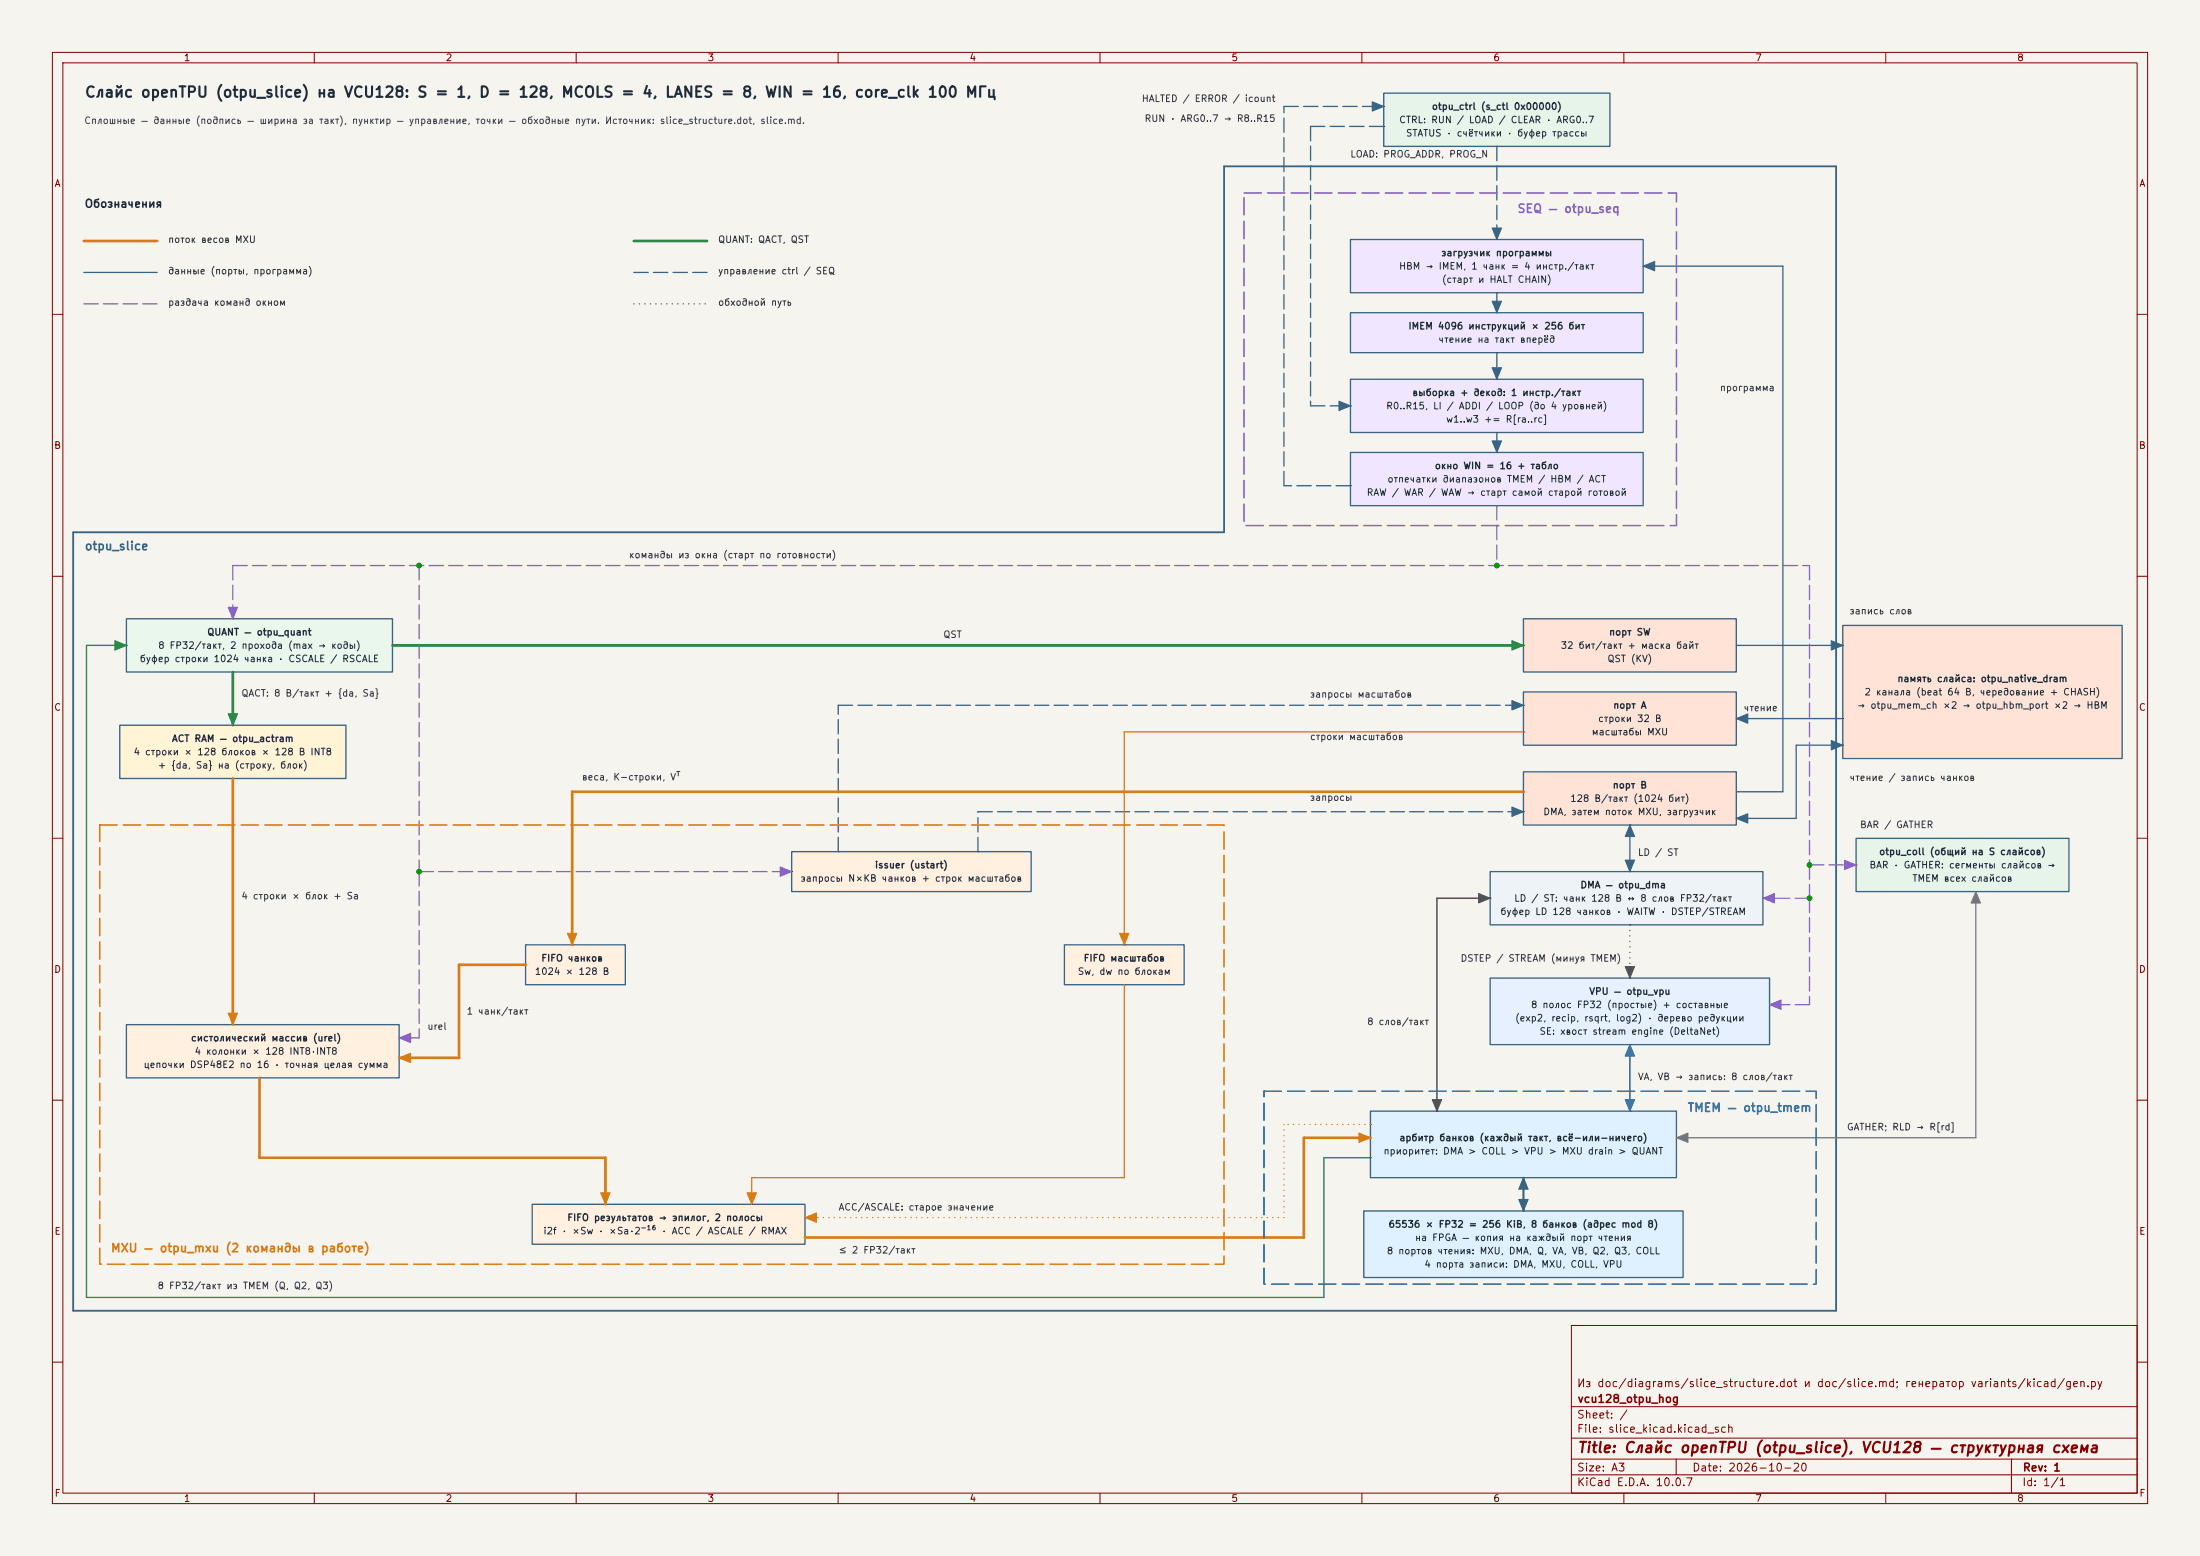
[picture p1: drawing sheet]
<svg xmlns="http://www.w3.org/2000/svg" width="420mm" height="297mm" viewBox="0 0 420 297" stroke-linecap="round" stroke-linejoin="round" font-family="sans-serif">
<path d="M0 0h420v297h-420z" fill="#f5f4ef" stroke="#f5f4ef" stroke-width=".19"/>
<g fill="none" stroke="#840000" stroke-width=".19">
<path d="M10 10h400v277h-400zM12 12h396v273h-396zM60 10v2M110 10v2M160 10v2M210 10v2M260 10v2M310 10v2M360 10v2M10 60h2M408 60h2M10 110h2"/>
<path d="M408 110h2M10 160h2M408 160h2M10 210h2M408 210h2M300 253h108v32h-108zM10 260h2M300 278.5h108M300 274.5h108M300 268.5h108M320 278.5v3M384 278.5v6.5"/>
<path d="M408 260h2M60 285v2M110 285v2M160 285v2M210 285v2M260 285v2M300 281.5h108M310 285v2M360 285v2"/>
</g>
<path d="M311.1 199.4l.9 2.2h-1.7z" fill="#1971c2"/>
<path d="M288.6 133.7l2.2 .9-2.2 .9z" fill="#396484"/>
<path d="M288.6 122.3l2.2 .9-2.2 .9z" fill="#2b8a3e"/>
<path d="M142.6 227.7h1.8l-.9 2.2z" fill="#d77b12"/>
<g fill="#555">
<path d="M273.4 209.9h1.8l-.9 2.2z"/>
<path d="M282.3 170.5l2.2 1-2.2 .9z"/>
</g>
<g fill="#8a63c6">
<path d="M352.1 164.2l2.2 .9-2.2 .9z"/>
<path d="M148.9 165.5l2.2 .9-2.2 .9z"/>
</g>
<path d="M255.6 76.6l2.2 .9-2.2 .9z" fill="#396484"/>
<path d="M310.3 209.9h1.7l-.9 2.2z" fill="#1971c2"/>
<path d="M288.6 154l2.2 .9-2.2 .9z" fill="#396484"/>
<path d="M108.3 178.1h1.8l-.9 2.2z" fill="#d77b12"/>
<path d="M320 217.2l2.2-.9v1.8z" fill="#7a7a7a"/>
<path d="M213.7 178.1h1.8l-.9 2.2z" fill="#d77b12"/>
<g fill="#396484">
<path d="M289.9 228.9h1.8l-.9 2.2z"/>
<path d="M290.8 224.8l.9 2.2h-1.8z"/>
</g>
<path d="M377.2 170.2l.9 2.2h-1.8z" fill="#7a7a7a"/>
<g fill="#396484">
<path d="M349.6 122.3l2.2 .9-2.2 .9z"/>
<path d="M349.6 141.3l2.2 .9-2.2 .9z"/>
</g>
<path d="M76.2 198.1l2.2-.9v1.8z" fill="#8a63c6"/>
<path d="M331.5 137.2l2.2-.9v1.8z" fill="#396484"/>
<g fill="#d77b12">
<path d="M43.6 193.4h1.7l-.9 2.2z"/>
<path d="M76.2 201.9l2.2-.9v1.8z"/>
</g>
<path d="M284.9 57.5h1.7l-.9 2.2z" fill="#396484"/>
<path d="M114.7 227.7h1.8l-.9 2.2z" fill="#d77b12"/>
<path d="M43.6 115.9h1.7l-.9 2.2z" fill="#8a63c6"/>
<g fill="#2b8a3e">
<path d="M21.9 122.3l2.2 .9-2.2 .9z"/>
<path d="M43.6 136.2h1.7l-.9 2.2z"/>
</g>
<path d="M284.9 70.2h1.7l-.9 2.2z" fill="#396484"/>
<path d="M153.7 232.4l2.2-.9v1.8z" fill="#d77b12"/>
<g fill="#396484">
<path d="M311.1 157.5l.9 2.2h-1.7z"/>
<path d="M284.9 84.2h1.7l-.9 2.2z"/>
<path d="M284.9 43.5h1.7l-.9 2.2z"/>
</g>
<path d="M259.4 216.3l2.2 .9-2.2 .9z" fill="#d77b12"/>
<path d="M336.5 171.5l2.2-1v1.9z" fill="#8a63c6"/>
<path d="M313.7 50.8l2.2-.9v1.8z" fill="#396484"/>
<path d="M337.8 191.8l2.2-.9v1.8z" fill="#8a63c6"/>
<path d="M310.3 184.5h1.7l-.9 2.2z" fill="#555"/>
<g fill="#396484">
<path d="M331.5 156.2l2.2-.9v1.8z"/>
<path d="M262 19.4l2.2 .9-2.2 .9z"/>
<path d="M310.3 164.2h1.7l-.9 2.2z"/>
</g>
<path d="M290.8 118.1h40.7v10.2h-40.7z" fill="#ffe3d6"/>
<path d="M290.8 118.1h40.7v10.2h-40.7z" fill="none" stroke="#396484" stroke-width=".25"/>
<path d="M290.8 123.2h.1M331.5 123.2h.1" fill="none" stroke="#840000" stroke-width=".19"/>
<path d="M351.8 119.4h53.3v25.4h-53.3z" fill="#ffe3d6"/>
<path d="M351.8 119.4h53.3v25.4h-53.3z" fill="none" stroke="#396484" stroke-width=".25"/>
<path d="M351.8 123.2h.1M351.8 137.2h.1M351.8 142.2h.1" fill="none" stroke="#840000" stroke-width=".19"/>
<path d="M354.3 160h40.7v10.2h-40.7z" fill="#e6f4ea"/>
<path d="M354.3 160h40.7v10.2h-40.7z" fill="none" stroke="#396484" stroke-width=".25"/>
<path d="M354.3 165.1h.1M377.2 170.2h.1" fill="none" stroke="#840000" stroke-width=".19"/>
<path d="M260.3 231.1h61v12.7h-61z" fill="#dff0ff"/>
<path d="M260.3 231.1h61v12.7h-61z" fill="none" stroke="#396484" stroke-width=".25"/>
<path d="M290.8 231.1h.1" fill="none" stroke="#840000" stroke-width=".19"/>
<path d="M151.1 162.6h45.7v7.6h-45.7z" fill="#fff0e0"/>
<path d="M151.1 162.6h45.7v7.6h-45.7z" fill="none" stroke="#396484" stroke-width=".25"/>
<path d="M151.1 166.4h.1M160 162.6h.1M186.7 162.6h.1" fill="none" stroke="#840000" stroke-width=".19"/>
<path d="M203.2 180.3h22.9v7.7h-22.9z" fill="#fff0e0"/>
<path d="M203.2 180.3h22.9v7.7h-22.9z" fill="none" stroke="#396484" stroke-width=".25"/>
<path d="M214.6 180.3h.1M214.6 188h.1" fill="none" stroke="#840000" stroke-width=".19"/>
<path d="M100.3 180.3h19.1v7.7h-19.1z" fill="#fff0e0"/>
<path d="M100.3 180.3h19.1v7.7h-19.1z" fill="none" stroke="#396484" stroke-width=".25"/>
<path d="M100.3 184.2h.1M109.2 180.3h.1" fill="none" stroke="#840000" stroke-width=".19"/>
<path d="M257.8 86.4h55.9v10.1h-55.9z" fill="#f0e6ff"/>
<path d="M257.8 86.4h55.9v10.1h-55.9z" fill="none" stroke="#396484" stroke-width=".25"/>
<path d="M257.8 92.7h.1M285.7 86.4h.1M285.7 96.5h.1" fill="none" stroke="#840000" stroke-width=".19"/>
<path d="M264.2 17.8h43.1v10.1h-43.1z" fill="#e6f4ea"/>
<path d="M264.2 17.8h43.1v10.1h-43.1z" fill="none" stroke="#396484" stroke-width=".25"/>
<path d="M264.2 24.1h.1M264.2 20.3h.1M285.7 27.9h.1" fill="none" stroke="#840000" stroke-width=".19"/>
<path d="M257.8 72.4h55.9v10.2h-55.9z" fill="#f0e6ff"/>
<path d="M257.8 72.4h55.9v10.2h-55.9z" fill="none" stroke="#396484" stroke-width=".25"/>
<path d="M257.8 77.5h.1M285.7 72.4h.1M285.7 82.6h.1" fill="none" stroke="#840000" stroke-width=".19"/>
<path d="M257.8 59.7h55.9v7.6h-55.9z" fill="#f0e6ff"/>
<path d="M257.8 59.7h55.9v7.6h-55.9z" fill="none" stroke="#396484" stroke-width=".25"/>
<path d="M285.7 59.7h.1M285.7 67.3h.1" fill="none" stroke="#840000" stroke-width=".19"/>
<path d="M257.8 45.7h55.9v10.2h-55.9z" fill="#f0e6ff"/>
<path d="M257.8 45.7h55.9v10.2h-55.9z" fill="none" stroke="#396484" stroke-width=".25"/>
<path d="M285.7 45.7h.1M285.7 55.9h.1M313.7 50.8h.1" fill="none" stroke="#840000" stroke-width=".19"/>
<path d="M101.6 229.9h52.1v7.6h-52.1z" fill="#fff0e0"/>
<path d="M101.6 229.9h52.1v7.6h-52.1z" fill="none" stroke="#396484" stroke-width=".25"/>
<path d="M115.6 229.9h.1M143.5 229.9h.1M153.7 236.2h.1M153.7 232.4h.1" fill="none" stroke="#840000" stroke-width=".19"/>
<path d="M24.1 118.1h50.8v10.2h-50.8z" fill="#e9f7ec"/>
<path d="M24.1 118.1h50.8v10.2h-50.8z" fill="none" stroke="#396484" stroke-width=".25"/>
<path d="M44.4 118.1h.1M24.1 123.2h.1M44.4 128.3h.1M74.9 123.2h.1" fill="none" stroke="#840000" stroke-width=".19"/>
<path d="M24.1 195.6h52.1v10.1h-52.1z" fill="#fff0e0"/>
<path d="M24.1 195.6h52.1v10.1h-52.1z" fill="none" stroke="#396484" stroke-width=".25"/>
<path d="M44.4 195.6h.1M76.2 198.1h.1M49.5 205.7h.1M76.2 201.9h.1" fill="none" stroke="#840000" stroke-width=".19"/>
<path d="M22.9 138.4h43.1v10.2h-43.1z" fill="#fff4d6"/>
<path d="M22.9 138.4h43.1v10.2h-43.1z" fill="none" stroke="#396484" stroke-width=".25"/>
<path d="M44.4 138.4h.1M44.4 148.6h.1" fill="none" stroke="#840000" stroke-width=".19"/>
<path d="M261.6 212.1h58.4v12.7h-58.4z" fill="#dff0ff"/>
<path d="M261.6 212.1h58.4v12.7h-58.4z" fill="none" stroke="#396484" stroke-width=".25"/>
<path d="M261.6 217.2h.1M261.6 214.6h.1M274.3 212.1h.1M311.1 212.1h.1M320 217.2h.1M261.6 221h.1M290.8 224.8h.1" fill="none" stroke="#840000" stroke-width=".19"/>
<path d="M284.5 166.4h52v10.1h-52z" fill="#eef3f8"/>
<path d="M284.5 166.4h52v10.1h-52z" fill="none" stroke="#396484" stroke-width=".25"/>
<path d="M284.5 171.5h.1M311.1 166.4h.1M311.1 176.5h.1M336.5 171.5h.1" fill="none" stroke="#840000" stroke-width=".19"/>
<path d="M284.5 186.7h53.3v12.7h-53.3z" fill="#e7f0ff"/>
<path d="M284.5 186.7h53.3v12.7h-53.3z" fill="none" stroke="#396484" stroke-width=".25"/>
<path d="M311.1 199.4h.1M311.1 186.7h.1M337.8 191.8h.1" fill="none" stroke="#840000" stroke-width=".19"/>
<path d="M290.8 132.1h40.7v10.1h-40.7z" fill="#ffe3d6"/>
<path d="M290.8 132.1h40.7v10.1h-40.7z" fill="none" stroke="#396484" stroke-width=".25"/>
<path d="M290.8 134.6h.1M290.8 139.7h.1M331.5 137.2h.1" fill="none" stroke="#840000" stroke-width=".19"/>
<path d="M290.8 147.3h40.7v10.2h-40.7z" fill="#ffe3d6"/>
<path d="M16 52h14M313.7 50.8h26.7v100.3h-8.9M331.5 123.2h20.3M331.5 137.2h20.3M290.8 147.3h40.7v10.2h-40.7zM311.1 157.5v8.9M351.8 142.2h-8.9v14h-11.4" fill="none" stroke="#396484" stroke-width=".25"/>
<path d="M290.8 151.1h.1M290.8 154.9h.1M311.1 157.5h.1M331.5 156.2h.1M331.5 151.1h.1" fill="none" stroke="#840000" stroke-width=".19"/>
<path d="M14 101.6h219.7v-69.8h116.8v218.4h-336.5z" fill="none" stroke="#396484" stroke-width=".35"/>
<path d="M121 58h14M311.1 176.5v10.2" fill="none" stroke="#555" stroke-width=".25" stroke-dasharray="0 1"/>
<g fill="none" stroke="#396484" stroke-width=".25" stroke-dasharray="2.7 1">
<path d="M245.1 20.3h19.1M250.2 24.1v53.4M264.2 24.1h-14M285.7 27.9v17.8M121 52h14M285.7 55.9v3.8M250.2 77.5h7.6M285.7 67.3v5.1M245.1 92.7v-72.4M257.8 92.7h-12.7M285.7 82.6v3.8M160 134.6h130.8"/>
<path d="M186.7 154.9h104.1M160 162.6v-28M186.7 162.6v-7.7"/>
</g>
<path d="M121 46h14M44.4 128.3v10.1M74.9 123.2h215.9" fill="none" stroke="#2b8a3e" stroke-width=".5"/>
<g fill="none" stroke="#8a63c6" stroke-width=".25" stroke-dasharray="2.7 1">
<path d="M16 58h14M285.7 96.5v11.5M44.4 108v10.1M44.4 108h301M80 108v58.4M345.4 108v57.1M80 166.4h71.1M80 166.4v31.7M345.4 171.5v20.3M345.4 171.5h-8.9M345.4 165.1h8.9M345.4 165.1v6.4"/>
<path d="M80 198.1h-3.8M345.4 191.8h-7.6"/>
</g>
<path d="M16 46h14M44.4 148.6v47M290.8 151.1h-181.6v29.2M100.3 184.2h-12.7v17.7h-11.4M49.5 205.7v15.3h66.1v8.9M261.6 217.2h-12.7v19h-95.2" fill="none" stroke="#d77b12" stroke-width=".5"/>
<path d="M24.1 123.2h-7.6v124.4h236.2v-26.6h8.9" fill="none" stroke="#2b8a3e" stroke-width=".25"/>
<path d="M245.1 214.6v17.8M261.6 214.6h-16.5M245.1 232.4h-91.4" fill="none" stroke="#d77b12" stroke-width=".25" stroke-dasharray="0 1"/>
<path d="M290.8 139.7h-76.2v40.6M214.6 188v36.8h-71.1v5.1" fill="none" stroke="#d77b12" stroke-width=".25"/>
<path d="M377.2 170.2v47h-57.2" fill="none" stroke="#7a7a7a" stroke-width=".25"/>
<path d="M284.5 171.5h-10.2v40.6" fill="none" stroke="#555" stroke-width=".3"/>
<path d="M311.1 199.4v12.7" fill="none" stroke="#1971c2" stroke-width=".3"/>
<path d="M290.8 224.8v6.3" fill="none" stroke="#396484" stroke-width=".4"/>
<path d="M311.1 199.4l.9 2.2h-1.7zM310.3 209.9h1.7l-.9 2.2z" fill="none" stroke="#1971c2" stroke-width=".19"/>
<g fill="none" stroke="#396484" stroke-width=".19">
<path d="M262 19.4l2.2 .9-2.2 .9zM284.9 57.5h1.7l-.9 2.2zM284.9 43.5h1.7l-.9 2.2zM313.7 50.8l2.2-.9v1.8zM255.6 76.6l2.2 .9-2.2 .9zM284.9 70.2h1.7l-.9 2.2zM284.9 84.2h1.7l-.9 2.2zM288.6 133.7l2.2 .9-2.2 .9zM331.5 137.2l2.2-.9v1.8zM349.6 122.3l2.2 .9-2.2 .9zM288.6 154l2.2 .9-2.2 .9zM311.1 157.5l.9 2.2h-1.7z"/>
<path d="M331.5 156.2l2.2-.9v1.8zM349.6 141.3l2.2 .9-2.2 .9zM310.3 164.2h1.7l-.9 2.2zM289.9 228.9h1.8l-.9 2.2zM290.8 224.8l.9 2.2h-1.8z"/>
</g>
<path d="M21.9 122.3l2.2 .9-2.2 .9zM43.6 136.2h1.7l-.9 2.2zM288.6 122.3l2.2 .9-2.2 .9z" fill="none" stroke="#2b8a3e" stroke-width=".19"/>
<path d="M108.3 178.1h1.8l-.9 2.2zM213.7 178.1h1.8l-.9 2.2zM43.6 193.4h1.7l-.9 2.2zM76.2 201.9l2.2-.9v1.8zM259.4 216.3l2.2 .9-2.2 .9zM114.7 227.7h1.8l-.9 2.2zM142.6 227.7h1.8l-.9 2.2zM153.7 232.4l2.2-.9v1.8z" fill="none" stroke="#d77b12" stroke-width=".19"/>
<path d="M282.3 170.5l2.2 1-2.2 .9zM310.3 184.5h1.7l-.9 2.2zM273.4 209.9h1.8l-.9 2.2z" fill="none" stroke="#555" stroke-width=".19"/>
<path d="M43.6 115.9h1.7l-.9 2.2zM148.9 165.5l2.2 .9-2.2 .9zM336.5 171.5l2.2-1v1.9zM352.1 164.2l2.2 .9-2.2 .9zM76.2 198.1l2.2-.9v1.8zM337.8 191.8l2.2-.9v1.8z" fill="none" stroke="#8a63c6" stroke-width=".19"/>
<path d="M237.5 36.8h82.5v63.5h-82.5z" fill="none" stroke="#8a63c6" stroke-width=".3" stroke-dasharray="3.3 1.2"/>
<path d="M377.2 170.2l.9 2.2h-1.8zM320 217.2l2.2-.9v1.8z" fill="none" stroke="#7a7a7a" stroke-width=".19"/>
<path d="M241.3 208.3h105.4v36.8h-105.4z" fill="none" stroke="#1971c2" stroke-width=".3" stroke-dasharray="3.3 1.2"/>
<path d="M19 157.5h214.7v83.8h-214.7z" fill="none" stroke="#d77b12" stroke-width=".3" stroke-dasharray="3.3 1.2"/>
<g fill="#009600" stroke="#009600" stroke-width=".19">
<circle cx="285.8" cy="108" r=".45"/>
<circle cx="345.4" cy="165.1" r=".45"/>
<circle cx="345.4" cy="171.5" r=".45"/>
<circle cx="80" cy="108" r=".45"/>
<circle cx="80" cy="166.4" r=".45"/>
</g>
<text font-size="2" fill="#1f2d3a" x="16.1" y="19.1">Слайс openTPU (otpu_slice) на VCU128: S = 1, D = 128, MCOLS = 4, LANES = 8, WIN = 16, core_clk 100 МГц</text>
<text font-size="2" fill="#840000" x="301" y="277.8">Title: Слайс openTPU (otpu_slice), VCU128 — структурная схема</text>
<text font-size="1.6" fill="#8a63c6" x="289.6" y="41">SEQ — otpu_seq</text>
<text font-size="1.6" fill="#396484" x="16.1" y="105.4">otpu_slice</text>
<text font-size="1.6" fill="#1971c2" x="322.1" y="212.6">TMEM — otpu_tmem</text>
<text font-size="1.6" fill="#d77b12" x="21.1" y="239.4">MXU — otpu_mxu (2 команды в работе)</text>
<text font-size="1.5" fill="#1f2d3a" x="16" y="40">Обозначения</text>
<g font-size="1.5" fill="#840000">
<text x="300.9" y="265.1">Из doc/diagrams/slice_structure.dot и doc/slice.md; генератор variants/kicad/gen.py</text>
<text x="301" y="268.1">vcu128_otpu_hog</text>
<text x="300.9" y="273.8">File: slice_kicad.kicad_sch</text>
<text x="300.9" y="271.1">Sheet: /</text>
<text x="300.9" y="281.2">Size: A3</text>
<text x="322.9" y="281.2">Date: 2026-10-20</text>
<text x="386" y="281.2">Rev: 1</text>
<text x="300.9" y="284">KiCad E.D.A. 10.0.7</text>
<text x="385.9" y="284">Id: 1/1</text>
</g>
<g font-size="1.3" fill="#840000">
<text x="35" y="12">1</text>
<text x="85" y="12">2</text>
<text x="135" y="12">3</text>
<text x="185" y="12">4</text>
<text x="235" y="12">5</text>
<text x="285" y="12">6</text>
<text x="335" y="12">7</text>
<text x="385" y="12">8</text>
<text x="10.3" y="36">A</text>
<text x="408.3" y="36">A</text>
<text x="10.2" y="86">B</text>
<text x="408.2" y="86">B</text>
<text x="10.2" y="136">C</text>
<text x="408.2" y="136">C</text>
<text x="10.2" y="186">D</text>
<text x="408.2" y="186">D</text>
<text x="10.3" y="236">E</text>
<text x="408.3" y="236">E</text>
<text x="10.3" y="286">F</text>
<text x="35" y="287">1</text>
<text x="85" y="287">2</text>
<text x="135" y="287">3</text>
<text x="185" y="287">4</text>
<text x="235" y="287">5</text>
<text x="285" y="287">6</text>
<text x="335" y="287">7</text>
<text x="385" y="287">8</text>
<text x="408.3" y="286">F</text>
</g>
<text font-size="1.3" fill="#444" x="16" y="24">Сплошные — данные (подпись — ширина за такт), пунктир — управление, точки — обходные пути. Источник: slice_structure.dot, slice.md.</text>
<g font-size="1.3" fill="#3a3a3a">
<text x="217.9" y="19.8">HALTED / ERROR / icount</text>
<text x="218.4" y="23.6">RUN · ARG0..7 → R8..R15</text>
<text x="257.7" y="30.4">LOAD: PROG_ADDR, PROG_N</text>
<text x="328.2" y="75">программа</text>
<text x="120" y="106.9">команды из окна (старт по готовности)</text>
<text x="353" y="117.6">запись слов</text>
<text x="180" y="122.1">QST</text>
<text x="46" y="133.3">QACT: 8 B/такт + {da, Sa}</text>
<text x="250" y="133.5">запросы масштабов</text>
<text x="332.8" y="136.1">чтение</text>
<text x="250" y="141.6">строки масштабов</text>
<text x="111" y="149.3">веса, K-строки, Vᵀ</text>
<text x="353" y="149.4">чтение / запись чанков</text>
<text x="250" y="153.2">запросы</text>
<text x="355" y="158.4">BAR / GATHER</text>
<text x="312.6" y="163.7">LD / ST</text>
<text x="46" y="172">4 строки × блок + Sa</text>
<text x="278.7" y="183.9">DSTEP / STREAM (минуя TMEM)</text>
<text x="81.5" y="196.9">urel</text>
<text x="89" y="194">1 чанк/такт</text>
<text x="260.9" y="196">8 слов/такт</text>
<text x="312.6" y="206.5">VA, VB → запись: 8 слов/такт</text>
<text x="352.5" y="216.1">GATHER; RLD → R[rd]</text>
<text x="160" y="231.4">ACC/ASCALE: старое значение</text>
<text x="160" y="239.6">≤ 2 FP32/такт</text>
<text x="30" y="246.4">8 FP32/такт из TMEM (Q, Q2, Q3)</text>
</g>
<g font-size="1.3" fill="#1f2d3a">
<text x="267" y="23.8">CTRL: RUN / LOAD / CLEAR · ARG0..7</text>
<text x="273.2" y="21.3">otpu_ctrl (s_ctl 0x00000)</text>
<text x="268.3" y="26.4">STATUS · счётчики · буфер трассы</text>
<text x="267" y="51.8">HBM → IMEM, 1 чанк = 4 инстр./такт</text>
<text x="275" y="49.2">загрузчик программы</text>
<text x="275.2" y="54.3">(старт и HALT CHAIN)</text>
<text x="268.8" y="63.2">IMEM 4096 инструкций × 256 бит</text>
<text x="274.5" y="65.7">чтение на такт вперёд</text>
<text x="269.5" y="75.9">выборка + декод: 1 инстр./такт</text>
<text x="264.5" y="78.4">R0..R15, LI / ADDI / LOOP (до 4 уровней)</text>
<text x="275.9" y="81">w1..w3 += R[ra..rc]</text>
<text x="273.8" y="89.9">окно WIN = 16 + табло</text>
<text x="260.8" y="94.9">RAW / WAR / WAW → старт самой старой готовой</text>
<text x="264.8" y="92.4">отпечатки диапазонов TMEM / HBM / ACT</text>
<text x="30.1" y="124.2">8 FP32/такт, 2 прохода (max → коды)</text>
<text x="39.5" y="121.6">QUANT — otpu_quant</text>
<text x="297.8" y="124.2">32 бит/такт + маска байт</text>
<text x="307.1" y="121.6">порт SW</text>
<text x="26.6" y="126.7">буфер строки 1024 чанка · CSCALE / RSCALE</text>
<text x="306.8" y="126.7">QST (KV)</text>
<text x="362.1" y="130.5">память слайса: otpu_native_dram</text>
<text x="307.8" y="135.6">порт A</text>
<text x="354.4" y="135.6">→ otpu_mem_ch ×2 → otpu_hbm_port ×2 → HBM</text>
<text x="355.8" y="133">2 канала (beat 64 B, чередование + CHASH)</text>
<text x="32.7" y="141.9">ACT RAM — otpu_actram</text>
<text x="303.7" y="140.7">масштабы MXU</text>
<text x="305" y="138.1">строки 32 B</text>
<text x="25.4" y="144.5">4 строки × 128 блоков × 128 B INT8</text>
<text x="30" y="147">+ {da, Sa} на (строку, блок)</text>
<text x="294.5" y="155.9">DMA, затем поток MXU, загрузчик</text>
<text x="299.7" y="153.4">128 B/такт (1024 бит)</text>
<text x="307.8" y="150.8">порт B</text>
<text x="166.9" y="166.1">issuer (ustart)</text>
<text x="356.8" y="166.1">BAR · GATHER: сегменты слайсов →</text>
<text x="358.6" y="163.5">otpu_coll (общий на S слайсов)</text>
<text x="152.7" y="168.6">запросы N×KB чанков + строк масштабов</text>
<text x="288.9" y="172.4">LD / ST: чанк 128 B ↔ 8 слов FP32/такт</text>
<text x="301.6" y="169.9">DMA — otpu_dma</text>
<text x="365" y="168.6">TMEM всех слайсов</text>
<text x="286.3" y="175">буфер LD 128 чанков · WAITW · DSTEP/STREAM</text>
<text x="103.2" y="183.8">FIFO чанков</text>
<text x="206.8" y="183.8">FIFO масштабов</text>
<text x="102" y="186.4">1024 × 128 B</text>
<text x="205.6" y="186.4">Sw, dw по блокам</text>
<text x="303.3" y="190.2">VPU — otpu_vpu</text>
<text x="289.1" y="195.3">(exp2, recip, rsqrt, log2) · дерево редукции</text>
<text x="292.2" y="192.7">8 полос FP32 (простые) + составные</text>
<text x="293.8" y="197.8">SE: хвост stream engine (DeltaNet)</text>
<text x="36.3" y="199.1">систолический массив (urel)</text>
<text x="37" y="201.6">4 колонки × 128 INT8·INT8</text>
<text x="27.3" y="204.2">цепочки DSP48E2 по 16 · точная целая сумма</text>
<text x="264" y="220.7">приоритет: DMA &gt; COLL &gt; VPU &gt; MXU drain &gt; QUANT</text>
<text x="267" y="218.1">арбитр банков (каждый такт, всё-или-ничего)</text>
<text x="108.2" y="233.4">FIFO результатов → эпилог, 2 полосы</text>
<text x="103.6" y="235.9">i2f · ×Sw · ×Sa·2⁻¹⁶ · ACC / ASCALE / RMAX</text>
<text x="264.6" y="239.7">8 портов чтения: MXU, DMA, Q, VA, VB, Q2, Q3, COLL</text>
<text x="265" y="234.6">65536 × FP32 = 256 KiB, 8 банков (адрес mod 8)</text>
<text x="270" y="237.2">на FPGA — копия на каждый порт чтения</text>
<text x="271.8" y="242.3">4 порта записи: DMA, MXU, COLL, VPU</text>
</g>
<g font-size="1.3" fill="#333">
<text x="32" y="46.7">поток весов MXU</text>
<text x="137" y="46.7">QUANT: QACT, QST</text>
<text x="32" y="52.7">данные (порты, программа)</text>
<text x="137" y="52.7">управление ctrl / SEQ</text>
<text x="32" y="58.7">раздача команд окном</text>
<text x="137" y="58.7">обходной путь</text>
</g>
</svg>
